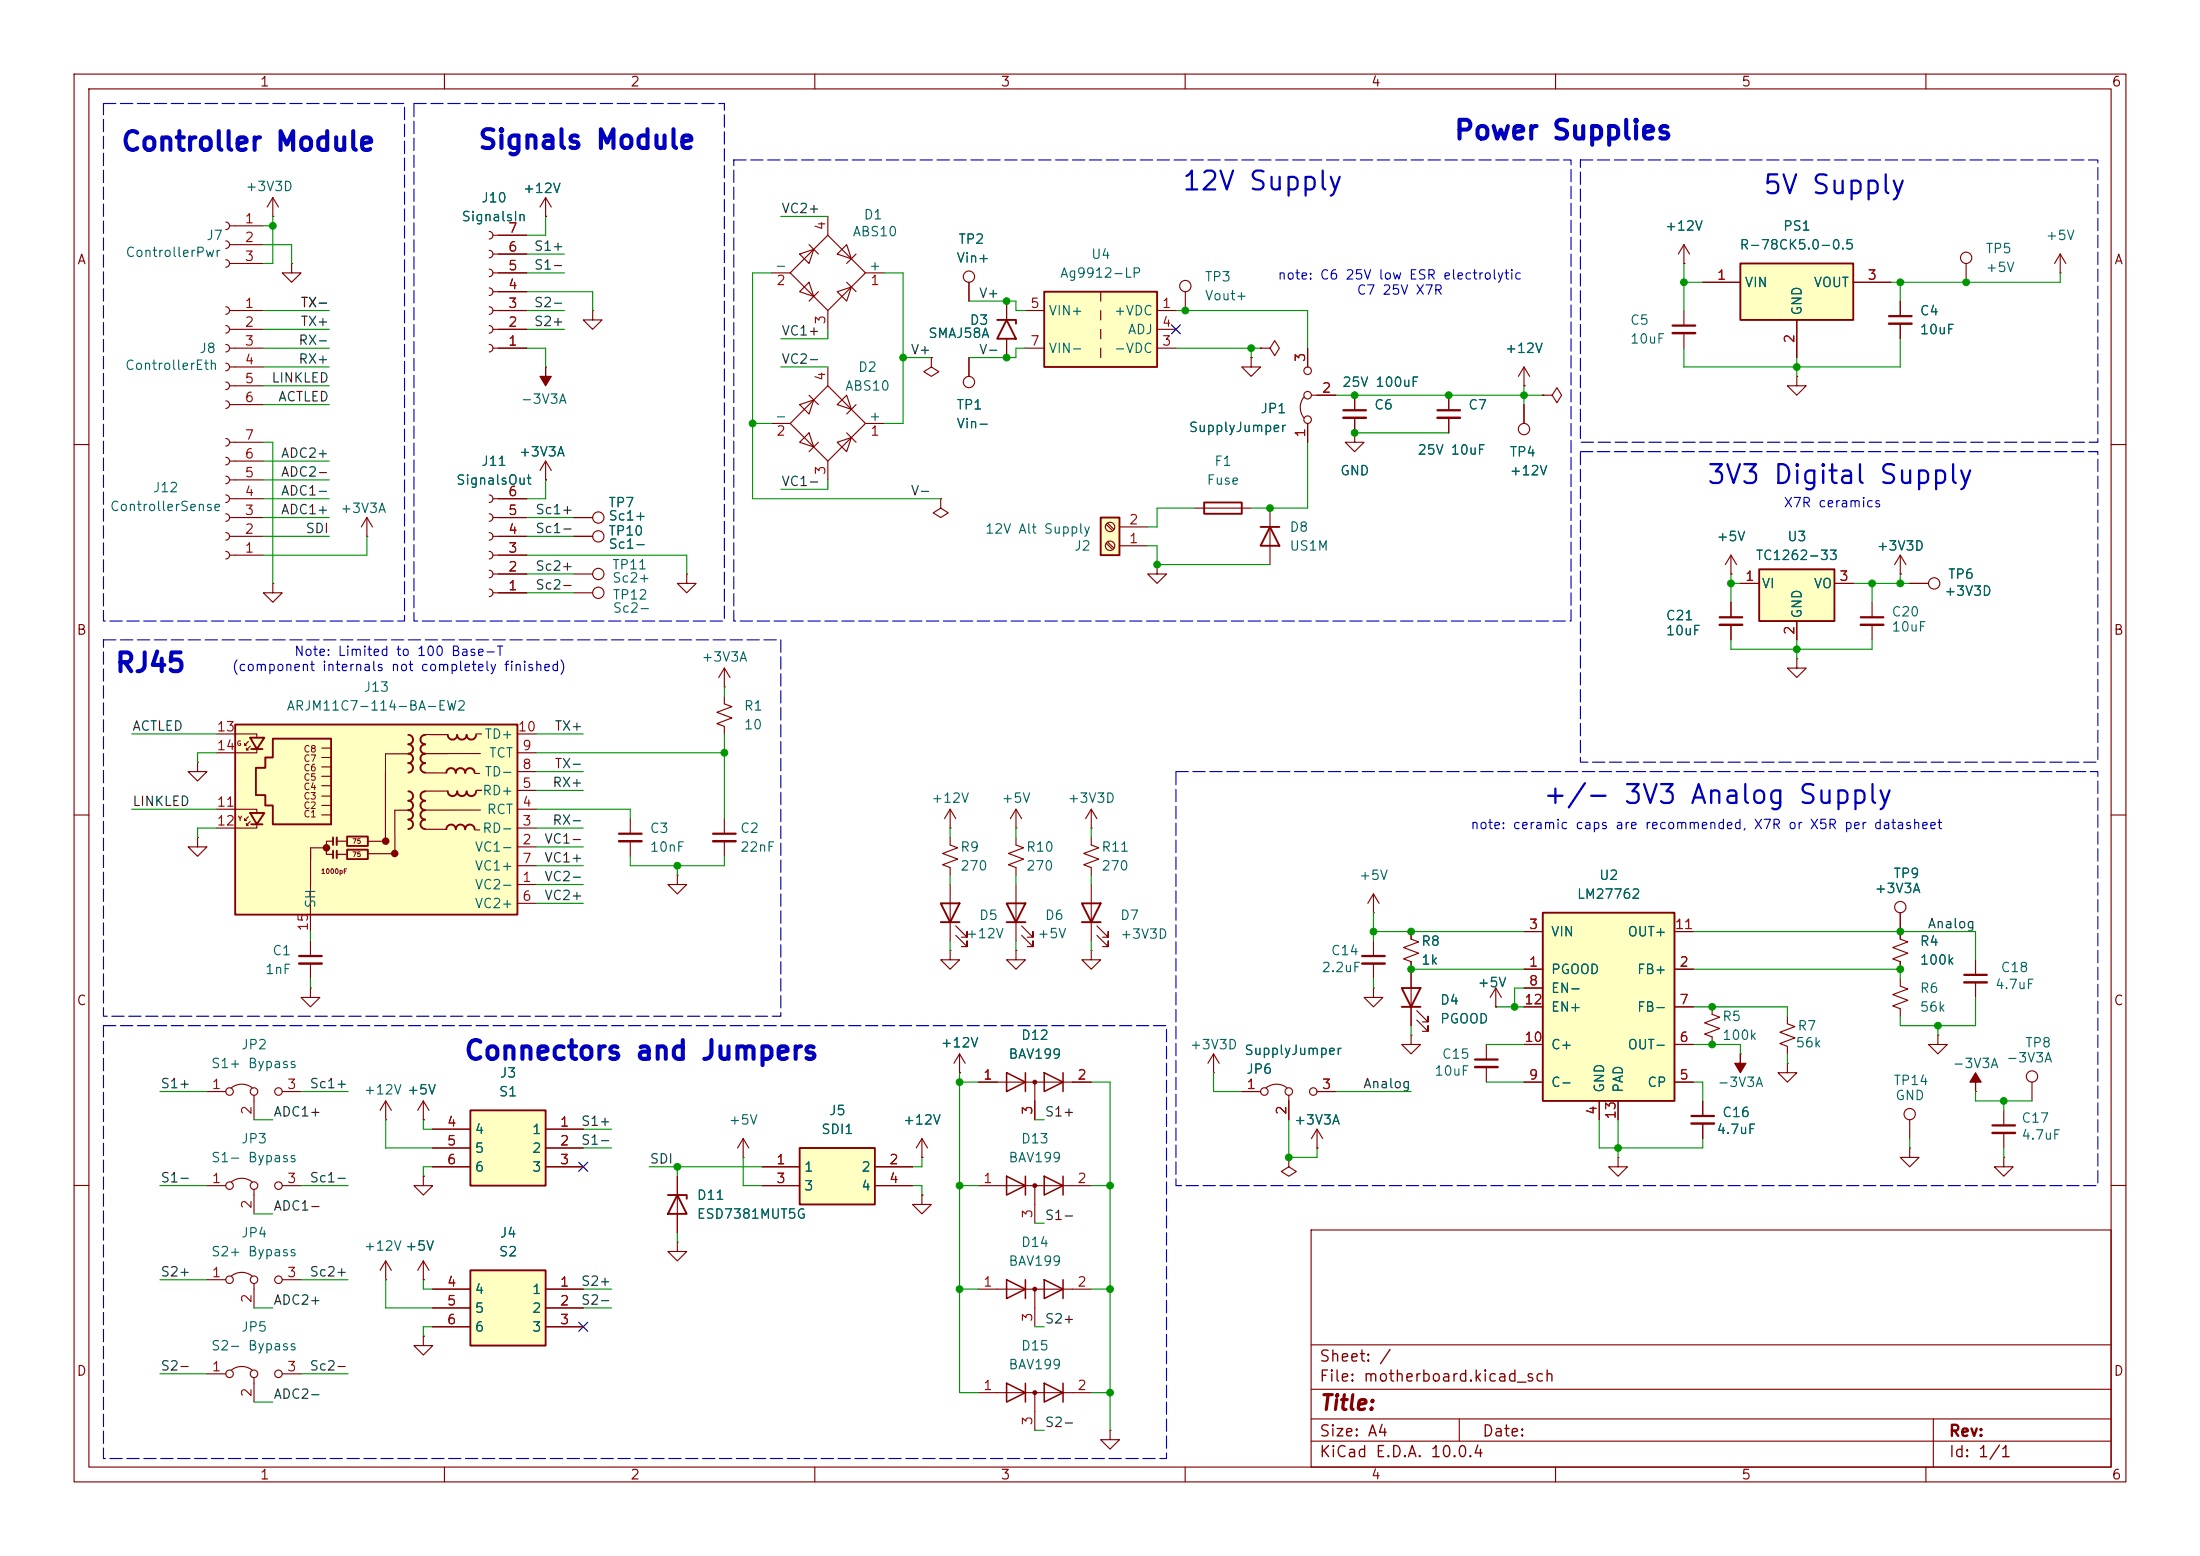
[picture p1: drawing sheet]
<svg xmlns="http://www.w3.org/2000/svg" width="297mm" height="210mm" viewBox="0 0 297 210" stroke-linecap="round" stroke-linejoin="round" font-family="sans-serif">
<g fill="none" stroke="#840000" stroke-width=".15">
<path d="M10 10h277v190h-277zM12 12h273v186h-273zM60 10v2M110 10v2M160 10v2M210 10v2M260 10v2M104.1 57.2h2.6M107.9 54.6l2-.6-.7 1.9zM107.9 59.7l1.3-1.3 .7 1.9zM109.2 53.3l1.3 1.3M110.5 59.7l-1.3 1.3"/>
<path d="M111.8 52.1l5 5.1-5 5-5.1-5zM111.8 49.5v2.6M113 54.6l1.3-1.3 .6 1.9zM113 59.7l1.9-.6-.6 1.9zM114.3 58.4l1.3 1.3M115.6 54.6l-1.3 1.3M116.8 57.2h2.6M135.9 40.6v2.6M135.9 45.7v2.6M10 60h2M111.8 62.2v2.6M156.2 76.2v1.3h1.3l-1.3 1.2-1.3-1.2h1.3"/>
<path d="M156.2 76.2h.1M285 60h2M10 110h2M285 110h2M52.1 151.1h.1M52.1 148.6l-.8 1.3M52.1 148.6l.7 1.3M52.1 148.6v2.5M57.1 151.1h.1M57.1 158.8v1.2h-1.2l1.2 1.3 1.3-1.3h-1.3M57.1 158.8h.1M57.1 148.6l-.7 1.3"/>
<path d="M57.1 148.6l.8 1.3M57.1 148.6v2.5M177.8 154.9h.1M177.8 152.4l-.8 1.3M177.8 152.4l.8 1.3M177.8 152.4v2.5M218.4 156.2v1.3h1.3l-1.3 1.3-1.2-1.3h1.2M218.4 156.2h.1M10 160h2M132.1 160h15.2M139.7 160v5.1M177 166h108v32h-108z"/>
<path d="M285 160h2M60 198v2M110 198v2M160 198v2M177 194.5h108M177 191.5h108M177 187.5h108M177 181.5h108M197 191.5v3M210 198v2M260 198v2M261 191.5v6.5"/>
</g>
<path d="M135.9 158.8l2.5 1.2-2.5 1.3zM138.4 158.8v2.5M141 158.8l2.5 1.2-2.5 1.3zM143.5 158.8v2.5" fill="none" stroke="#840000" stroke-width=".2"/>
<circle cx="139.7" cy="160" r=".25" fill="#840000" stroke="#840000" stroke-width=".15"/>
<path d="M134.6 43.2h2.6v.5M135.9 43.2l1.3 2.5h-2.6z" fill="none" stroke="#840000" stroke-width=".25"/>
<path d="M141 39.4h15.2v10.1h-15.2z" fill="#ffffc2"/>
<path d="M141 39.4h15.2v10.1h-15.2z" fill="none" stroke="#840000" stroke-width=".25"/>
<g fill="none" stroke="#840000" stroke-width=".15">
<path d="M36.8 29.2h.1M36.8 26.7l.8 1.2M36.8 26.7l-.7 1.2M36.8 26.7v2.5M148.6 39.4v1.2M30.5 41.4a.51 .51 0 0 1 .5 .5 .51 .51 0 0 1-.5 .5M30.5 43.9a.51 .51 0 0 1 .5 .6 .51 .51 0 0 1-.5 .5M30.5 46.5a.51 .51 0 0 1 .5 .5 .51 .51 0 0 1-.5 .5M30.5 49a.51 .51 0 0 1 .5 .5 .51 .51 0 0 1-.5 .5M30.5 51.6a.51 .51 0 0 1 .5 .5 .51 .51 0 0 1-.5 .5M30.5 54.1a.51 .51 0 0 1 .5 .5 .51 .51 0 0 1-.5 .5M31 41.9h4.6"/>
<path d="M31 47h4.6M31 44.5h4.6M31 49.5h4.6M31 52.1h4.6M31 54.6h4.6M138.4 41.9h2.6M138.4 47h2.6M148.6 41.9v1.3M148.6 44.5v1.2M148.6 47v1.3M156.2 41.9h2.5M156.2 47h2.5"/>
<path d="M156.2 44.5h2.5M233.7 77.5h.1M233.7 74.9l-.8 1.3M233.7 74.9l.7 1.3M233.7 74.9v2.6M256.5 77.5h.1M256.5 74.9l-.7 1.3M256.5 74.9l.8 1.3M256.5 74.9v2.6M233.7 81.3v2M233.7 84.3v2.1"/>
</g>
<path d="M232.2 83.3h3" fill="none" stroke="#840000" stroke-width=".3"/>
<path d="M232.2 84.3h3" fill="none" stroke="#840000" stroke-width=".33"/>
<path d="M237.5 76.8h10.1v7h-10.1z" fill="#ffffc2"/>
<path d="M237.5 76.8h10.1v7h-10.1z" fill="none" stroke="#840000" stroke-width=".25"/>
<g fill="none" stroke="#840000" stroke-width=".15">
<path d="M265.4 35.6v2.5M278.1 36.8h.1M278.1 34.3l-.7 1.3M278.1 34.3l.8 1.3M278.1 34.3v2.5M30.5 59.2a.51 .51 0 0 1 .5 .5 .51 .51 0 0 1-.5 .5M31 59.7h4.6M242.6 50.8v1.3h1.2l-1.2 1.2-1.3-1.2h1.3M242.6 50.8h.1M256.5 40.6v2.1M256.5 43.7v2M30.5 74.4a.51 .51 0 0 1 .5 .5 .51 .51 0 0 1-.5 .5"/>
<path d="M30.5 71.9a.51 .51 0 0 1 .5 .5 .51 .51 0 0 1-.5 .5M30.5 69.3a.51 .51 0 0 1 .5 .6 .51 .51 0 0 1-.5 .5M30.5 66.8a.51 .51 0 0 1 .5 .5 .51 .51 0 0 1-.5 .5M30.5 64.3a.51 .51 0 0 1 .5 .5 .51 .51 0 0 1-.5 .5M30.5 61.7a.51 .51 0 0 1 .5 .5 .51 .51 0 0 1-.5 .5M31 74.9h4.6M31 72.4h4.6M31 69.9h4.6M31 67.3h4.6M31 64.8h4.6M31 62.2h4.6M234.9 78.7h2.6"/>
<path d="M247.6 78.7h2.6M257.8 78.7h2.5M242.6 88.9v1.3h1.2l-1.2 1.2-1.3-1.2h1.3M242.6 88.9h.1M242.6 83.8v2.6"/>
<circle cx="265.4" cy="34.8" r=".76"/>
<circle cx="261.1" cy="78.7" r=".76"/>
</g>
<path d="M255 42.7h3.1" fill="none" stroke="#840000" stroke-width=".3"/>
<path d="M255 43.7h3.1" fill="none" stroke="#840000" stroke-width=".33"/>
<path d="M234.9 35.6h15.3v7.6h-15.3z" fill="#ffffc2"/>
<path d="M234.9 35.6h15.3v7.6h-15.3z" fill="none" stroke="#840000" stroke-width=".25"/>
<path d="M229.9 38.1h5M250.2 38.1h5.1M242.6 43.2v5.1M91.4 167.6v1.3h1.3l-1.3 1.3-1.2-1.3h1.2M91.4 167.6h.1" fill="none" stroke="#840000" stroke-width=".15"/>
<path d="M148.6 69.9h2.5v5h-2.5z" fill="#ffffc2"/>
<path d="M148.6 69.9h2.5v5h-2.5zM162.6 67.8h5v1.5h-5zM170.2 71.1h2.5M171.4 71.1l1.3 2.6h-2.5z" fill="none" stroke="#840000" stroke-width=".25"/>
<g fill="none" stroke="#840000" stroke-width=".15">
<path d="M39.4 35.6v1.2h-1.3l1.3 1.3 1.2-1.3h-1.2M39.4 35.6h.1M160 39.4v2.5M130.8 48.3v2.5M168.9 48.3v1.2h1.3l-1.3 1.3-1.3-1.3h1.3M168.9 48.3h.1M170.2 47h1.2l.7-1 .6 1-.6 1-.7-1M170.2 47h.1M176 53.6a2.26 2.26 0 0 0 0 2.8M176.5 47v2.5M176.5 57.2v2.5M177 53.3h3.3"/>
<path d="M182.9 53.3v2.1M182.9 56.4v2M36.8 78.7v1.3h1.3l-1.3 1.3-1.2-1.3h1.2M36.8 78.7h.1M127 67.3v1.3l1 .6-1 .7-1-.7 1-.6M127 67.3h.1M149.4 73.3l.8 .9M149.4 70.8l.8 .8M149.5 73.2l.9 .8M149.5 70.6l.9 .9M151.1 73.7h3.8M151.1 71.1h3.8"/>
<path d="M161.3 68.6h7.6M171.4 68.6v7.6M252.7 81.3v2M252.7 84.3v2.1M190.5 139.7v1.3h1.3l-1.3 1.2-1.3-1.2h1.3M190.5 139.7h.1M31.2 159.5a2.26 2.26 0 0 1 2.8 0M167.6 147.3h2.6M170.9 146.8a2.26 2.26 0 0 1 2.8 0M174 147.8v3.3M177.8 147.3h2.5M200.7 141v2"/>
<path d="M200.7 144v2.1M27.9 160h2.6M34.3 160.5v3.3M38.1 160h2.5"/>
<circle cx="160" cy="38.6" r=".76"/>
<circle cx="130.8" cy="51.6" r=".76"/>
<circle cx="176.5" cy="53.3" r=".51"/>
<circle cx="176.5" cy="50" r=".51"/>
<circle cx="176.5" cy="56.6" r=".51"/>
<circle cx="149.9" cy="73.7" r=".63"/>
<circle cx="149.9" cy="71.1" r=".63"/>
<circle cx="170.7" cy="147.3" r=".51"/>
<circle cx="174" cy="147.3" r=".51"/>
<circle cx="177.3" cy="147.3" r=".51"/>
<circle cx="31" cy="160" r=".51"/>
<circle cx="34.3" cy="160" r=".51"/>
<circle cx="37.6" cy="160" r=".51"/>
</g>
<path d="M181.4 55.4h3M251.2 83.3h3.1M199.1 143h3.1" fill="none" stroke="#840000" stroke-width=".3"/>
<path d="M181.4 56.4h3M251.2 84.3h3.1M199.1 144h3.1" fill="none" stroke="#840000" stroke-width=".33"/>
<path d="M107.9 154.9h10.2v7.7h-10.2z" fill="#ffffc2"/>
<path d="M107.9 154.9h10.2v7.7h-10.2zM90.2 161.3h2.5v.5M91.4 161.3l1.3 2.5h-2.5z" fill="none" stroke="#840000" stroke-width=".25"/>
<g fill="none" stroke="#840000" stroke-width=".15">
<path d="M227.3 35.6h.1M227.3 33l-.7 1.3M227.3 33l.8 1.3M227.3 33v2.6M182.9 58.4v1.3h1.2l-1.2 1.3-1.3-1.3h1.3M182.9 58.4h.1M195.6 53.3v2.1M195.6 56.4v2M205.7 54.6v2.6M227.3 41.9v2M227.3 45v2M256.5 132.1v1l1.1 .4-2.1 .7 2.1 .8-2.1 .8 1 .3v1.1"/>
<path d="M91.4 158.8v7.6M102.9 157.5h5M118.1 157.5h5.1M124.5 156.2h.1M124.5 153.7l-.8 1.2M124.5 153.7l.7 1.2M124.5 153.7v2.5M163.8 144.8h.1M163.8 142.2l-.7 1.3M163.8 142.2l.8 1.3M163.8 142.2v2.6M229.9 148.6v2"/>
<path d="M229.9 151.6v2.1M257.8 151.1v2.6M270.5 156.2v1.3h1.3l-1.3 1.3-1.3-1.3h1.3M270.5 156.2h.1M102.9 160h5M118.1 160h5.1M124.5 161.3v1.3h1.2l-1.2 1.2-1.3-1.2h1.3M124.5 161.3h.1M132.1 188h15.2M139.7 188v5M149.9 193v1.3h1.2l-1.2 1.3-1.3-1.3h1.3M149.9 193h.1"/>
<circle cx="205.7" cy="57.9" r=".76"/>
<circle cx="257.8" cy="150.4" r=".76"/>
</g>
<path d="M135.9 186.7l2.5 1.3-2.5 1.2zM138.4 186.7v2.5M141 186.7l2.5 1.3-2.5 1.2zM143.5 186.7v2.5" fill="none" stroke="#840000" stroke-width=".2"/>
<circle cx="139.7" cy="188" r=".25" fill="#840000" stroke="#840000" stroke-width=".15"/>
<path d="M194.1 55.4h3M225.8 43.9h3.1M228.3 150.6h3.1" fill="none" stroke="#840000" stroke-width=".3"/>
<path d="M194.1 56.4h3M225.8 45h3.1M228.3 151.6h3.1" fill="none" stroke="#840000" stroke-width=".33"/>
<path d="M208.3 123.2h17.8v25.4h-17.8z" fill="#ffffc2"/>
<path d="M127 121.9h2.5l-1.2 2.6zM127 124.5h2.5M135.9 121.9h2.5l-1.2 2.6zM135.9 124.5h2.5M146 121.9h2.6l-1.3 2.6zM146 124.5h2.6M189.2 133.4h2.6l-1.3 2.5zM189.2 135.9h2.6M208.3 123.2h17.8v25.4h-17.8z" fill="none" stroke="#840000" stroke-width=".25"/>
<g fill="none" stroke="#840000" stroke-width=".15">
<path d="M30.5 30a.51 .51 0 0 1 .5 .5 .51 .51 0 0 1-.5 .5M30.5 32.5a.51 .51 0 0 1 .5 .5 .51 .51 0 0 1-.5 .5M30.5 35.1a.51 .51 0 0 1 .5 .5 .51 .51 0 0 1-.5 .5M31 30.5h4.6M31 33h4.6M31 35.6h4.6M66 38.9a.51 .51 0 0 1 .5 .5 .51 .51 0 0 1-.5 .5M66 36.3a.51 .51 0 0 1 .5 .5 .51 .51 0 0 1-.5 .5M66 33.8a.51 .51 0 0 1 .5 .5 .51 .51 0 0 1-.5 .5M66 31.2a.51 .51 0 0 1 .5 .6 .51 .51 0 0 1-.5 .5M66.5 39.4h4.6M66.5 36.8h4.6"/>
<path d="M66.5 34.3h4.6M66.5 31.8h4.6M73.7 29.2h.1M73.7 26.7l-.8 1.2M73.7 26.7l.7 1.2M73.7 26.7v2.5M104.1 36.8h2.6M106.7 36.8l5.1-5 5 5-5 5.1zM107.9 34.3l2-.6-.7 1.9zM107.9 39.4l1.3-1.3 .7 1.9zM109.2 33l1.3 1.3M110.5 39.4l-1.3 1.2"/>
<path d="M111.8 29.2v2.6M113 39.4l1.9-.7-.6 1.9zM114.3 33l.6 1.9-1.9-.6zM114.3 38.1l1.3 1.3M115.6 34.3l-1.3 1.3M116.8 36.8h2.6M130.8 38.1v2.5M66 46.5a.51 .51 0 0 1 .5 .5 .51 .51 0 0 1-.5 .5M66 43.9a.51 .51 0 0 1 .5 .6 .51 .51 0 0 1-.5 .5M66 41.4a.51 .51 0 0 1 .5 .5 .51 .51 0 0 1-.5 .5M66.5 47h4.6M66.5 44.5h4.6"/>
<path d="M66.5 41.9h4.6M73.7 49.5h.1M80 41.9v1.3h1.3l-1.3 1.3-1.3-1.3h1.3M80 41.9h.1M111.8 41.9v2.6M125.7 48.3v1.2l1 .7-1 .6-1-.6 1-.7M125.7 48.3h.1M205.7 52.1h.1M205.7 49.5l-.7 1.3M205.7 49.5l.8 1.3M205.7 49.5v2.6M208.3 53.3h1.2l.7-1 .6 1-.6 1.1-.7-1.1"/>
<path d="M208.3 53.3h.1M49.5 72.4h.1M49.5 69.9l-.7 1.2M49.5 69.9l.8 1.2M49.5 69.9v2.5M66 79.5a.51 .51 0 0 1 .5 .5 .51 .51 0 0 1-.5 .5M66 77a.51 .51 0 0 1 .5 .5 .51 .51 0 0 1-.5 .5M66 74.4a.51 .51 0 0 1 .5 .5 .51 .51 0 0 1-.5 .5M66 71.9a.51 .51 0 0 1 .5 .5 .51 .51 0 0 1-.5 .5M66 69.3a.51 .51 0 0 1 .5 .6 .51 .51 0 0 1-.5 .5M66 66.8a.51 .51 0 0 1 .5 .5 .51 .51 0 0 1-.5 .5M66.5 77.5h4.6"/>
<path d="M66.5 74.9h4.6M66.5 72.4h4.6M66.5 69.9h4.6M66.5 67.3h4.6M73.7 64.8h.1M73.7 62.2v2.6M73.7 62.2l-.8 1.3M73.7 62.2l.7 1.3M77.5 77.5h2.5M77.5 72.4h2.5M77.5 69.9h2.5M92.7 77.5v1.2h1.3l-1.3 1.3-1.3-1.3h1.3"/>
<path d="M92.7 77.5h.1M66.5 80h4.6M77.5 80h2.5M97.8 94v1l1 .4-2 .7 2 .8-2 .8 1 .3v1.1M97.8 92.7h.1M97.8 90.2v2.5M97.8 90.2l-.8 1.2M97.8 90.2l.8 1.2M85.1 110.5v2M85.1 113.5v2.1M91.4 118.1v1.3h-1.2l1.2 1.3 1.3-1.3h-1.3M91.4 118.1h.1"/>
<path d="M97.8 110.5v2M97.8 113.5v2.1M128.3 113v1l1 .4-2 .8 2 .8-2 .7 1 .4v1M128.3 111.8h.1M128.3 109.2v2.6M128.3 119.4v7.6M128.3 109.2l-.8 1.3M128.3 109.2l.7 1.3M137.2 111.8h.1M137.2 113v1l1 .4-2.1 .8 2.1 .8-2.1 .7 1.1 .4v1M137.2 109.2v2.6M137.2 119.4v7.6"/>
<path d="M137.2 109.2l-.8 1.3M137.2 109.2l.7 1.3M147.3 113v1l1 .4-2 .8 2 .8-2 .7 1 .4v1M147.3 111.8h.1M147.3 109.2v2.6M147.3 119.4v7.6M147.3 109.2l-.7 1.3M147.3 109.2l.8 1.3M41.9 133.4v1.2h-1.3l1.3 1.3 1.3-1.3h-1.3M41.9 133.4h.1M128.3 128.3v1.2h1.2l-1.2 1.3-1.3-1.3h1.3M128.3 128.3h.1"/>
<path d="M129 126.2l1.6 1.6v-.8v.8h-.8M129 125l1.6 1.5v-.8v.8h-.8M137.2 128.3v1.2h1.2l-1.2 1.3-1.3-1.3h1.3M137.2 128.3h.1M137.9 126.2l1.5 1.6v-.8v.8h-.7M137.9 125l1.5 1.5v-.8v.8h-.7M147.3 128.3v1.2h1.3l-1.3 1.3-1.3-1.3h1.3M147.3 128.3h.1M148.1 126.2l1.5 1.6v-.8v.8h-.8M148.1 125l1.5 1.5v-.8v.8h-.8M185.4 123.2h.1M185.4 133.4v1.2h1.3l-1.3 1.3-1.3-1.3h1.3"/>
<path d="M185.4 133.4h.1M185.4 120.7l-.7 1.2M185.4 120.7l.8 1.2M185.4 120.7v2.5M185.4 127v2M185.4 130v2.1M190.5 125.7v1l1 .4-2 .8 2 .8-2 .7 1 .4v8.6M191.3 137.7l1.5 1.5v-.8v.8h-.8M191.3 136.4l1.5 1.5v-.7v.7h-.8M201.9 135.9h.1M201.9 133.4l-.7 1.2M201.9 133.4l.8 1.2"/>
<path d="M201.9 133.4v2.5M205.7 130.8h2.6M205.7 125.7h2.6M205.7 135.9h2.6M205.7 133.4h2.6M226.1 130.8h2.5M226.1 125.7h2.5M226.1 135.9h2.5M231.1 135.9v1l1.1 .4-2.1 .7 2.1 .8-2.1 .8 1 .4v1M241.3 137.2v1l1 .4-2 .7 2 .8-2 .7 1 .4v1M256.5 123.2v3.5l1.1 .4-2.1 .8 2.1 .8-2.1 .7 1 .4v1M261.6 139.7v1.3h1.3l-1.3 1.2-1.3-1.2h1.3"/>
<path d="M261.6 139.7h.1M266.7 129.5v2.1M266.7 132.6v2M100.3 156.2h.1M100.3 153.7l-.7 1.2M100.3 153.7l.8 1.2M100.3 153.7v2.5M132.1 146.1h15.2M139.7 146.1v5M174 156.2v1.3l1 .6-1 .7-1-.7 1-.6M174 156.2h.1M205.7 146.1h2.6"/>
<path d="M205.7 141h2.6M215.9 148.6v2.5M218.4 148.6v2.5M226.1 146.1h2.5M226.1 141h2.5M234.9 142.2h.1M241.3 143.5v1.3h1.3l-1.3 1.3-1.3-1.3h1.3M241.3 143.5h.1M257.8 154.9v1.3h1.3l-1.3 1.3-1.3-1.3h1.3M257.8 154.9h.1M266.7 147.3h.1M270.5 149.9v2"/>
<path d="M270.5 152.9v2M274.3 146.1v2.5"/>
<circle cx="130.8" cy="37.3" r=".76"/>
<circle cx="80.8" cy="69.8" r=".76"/>
<circle cx="80.8" cy="77.5" r=".76"/>
<circle cx="80.8" cy="72.4" r=".76"/>
<circle cx="80.8" cy="80" r=".76"/>
<circle cx="256.5" cy="122.4" r=".76"/>
<circle cx="274.3" cy="145.3" r=".76"/>
</g>
<path d="M83.6 112.5h3M96.3 112.5h3M183.9 129h3M265.2 131.6h3M269 151.9h3" fill="none" stroke="#840000" stroke-width=".3"/>
<path d="M83.6 113.5h3M96.3 113.5h3M183.9 130h3M265.2 132.6h3M269 152.9h3" fill="none" stroke="#840000" stroke-width=".33"/>
<g fill="#840000" stroke="#840000" stroke-width=".15">
<path d="M234.9 142.2v1.3h.8l-.8 1.3-.7-1.3h.7z"/>
<path d="M266.7 144.8l.8 1.3h-.8v1.2v-1.2h-.8z"/>
<path d="M73.7 49.5v1.3h.7l-.7 1.3-.8-1.3h.8z"/>
<circle cx="139.7" cy="146" r=".25"/>
</g>
<path d="M135.9 144.8l2.5 1.3-2.5 1.2zM138.4 144.8v2.5M141 144.8l2.5 1.3-2.5 1.2zM143.5 144.8v2.5" fill="none" stroke="#840000" stroke-width=".2"/>
<path d="M63.5 149.9h10.2v10.1h-10.2z" fill="#ffffc2"/>
<path d="M63.5 149.9h10.2v10.1h-10.2z" fill="none" stroke="#840000" stroke-width=".25"/>
<g fill="none" stroke="#840000" stroke-width=".15">
<path d="M27.9 147.3h2.6M31.2 146.8a2.26 2.26 0 0 1 2.8 0M34.3 147.8v3.3M38.1 147.3h2.5M58.4 152.4h5.1M58.4 154.9h5.1M58.4 157.5h5.1M73.7 152.4h5M73.7 154.9h5M73.7 157.5h5"/>
<circle cx="31" cy="147.3" r=".51"/>
<circle cx="34.3" cy="147.3" r=".51"/>
<circle cx="37.6" cy="147.3" r=".51"/>
</g>
<path d="M31.7 97.8h38.1v25.6h-38.1z" fill="#ffffc2"/>
<g fill="#840000" stroke="#840000" stroke-width=".51">
<circle cx="53.3" cy="115.2" r=".25"/>
<circle cx="52.1" cy="113.5" r=".25"/>
<circle cx="44.1" cy="114.4" r=".25"/>
</g>
<g fill="none" stroke="#840000" stroke-width=".25">
<path d="M31.7 97.8h38.1v25.6h-38.1zM33.8 99.6h1.9l-1 1.5zM36.8 99.7h7.9v11.6h-7.9v-2.6h-1v-1.4h-1.3v-3.7h1.3v-1.4h1zM55.1 99.2a.64 .64 0 0 1 .7 .6 .64 .64 0 0 1-.7 .7 .64 .64 0 0 1 .7 .6 .64 .64 0 0 1-.7 .6 .64 .64 0 0 1 .7 .7 .64 .64 0 0 1-.7 .6 .64 .64 0 0 1 .7 .6 .64 .64 0 0 1-.7 .7M57.4 99.2a.63 .63 0 0 0-.6 .6 .63 .63 0 0 0 .6 .7 .64 .64 0 0 0-.6 .6 .64 .64 0 0 0 .6 .6 .64 .64 0 0 0-.6 .7 .64 .64 0 0 0 .6 .6 .64 .64 0 0 0-.6 .6 .64 .64 0 0 0 .6 .7M60.5 99.2a.64 .64 0 0 0 .6 .6 .64 .64 0 0 0 .6-.6 .64 .64 0 0 0 .7 .6 .64 .64 0 0 0 .6-.6 .64 .64 0 0 0 .6 .6 .64 .64 0 0 0 .7-.6M33.8 109.7h1.9l-1 1.6zM33.9 101.1h1.5M33.9 111.3h1.5M45 113v1M45 114.8v1M45.5 113v1"/>
<path d="M45.5 114.8v1M46.9 112.9h2.8v1.3h-2.8zM46.9 114.7h2.8v1.3h-2.8zM55.1 110.6a.64 .64 0 0 1 .7 .6 .64 .64 0 0 1-.7 .7M55.1 106.8a.64 .64 0 0 1 .7 .6 .64 .64 0 0 1-.7 .7 .64 .64 0 0 1 .7 .6 .64 .64 0 0 1-.7 .6 .64 .64 0 0 1 .7 .7 .64 .64 0 0 1-.7 .6M57.4 110.6a.63 .63 0 0 0-.6 .6 .63 .63 0 0 0 .6 .7M57.4 106.8a.63 .63 0 0 0-.6 .6 .63 .63 0 0 0 .6 .7 .64 .64 0 0 0-.6 .6 .64 .64 0 0 0 .6 .6 .64 .64 0 0 0-.6 .7 .64 .64 0 0 0 .6 .6M60.3 104.3a.64 .64 0 0 1 .6-.6 .64 .64 0 0 1 .6 .6 .64 .64 0 0 1 .7-.6 .64 .64 0 0 1 .6 .6 .64 .64 0 0 1 .6-.6 .64 .64 0 0 1 .7 .6M60.3 111.9a.64 .64 0 0 1 .6-.6 .64 .64 0 0 1 .6 .6 .64 .64 0 0 1 .7-.6 .64 .64 0 0 1 .6 .6 .64 .64 0 0 1 .6-.6 .64 .64 0 0 1 .7 .6M60.5 106.8a.64 .64 0 0 0 .6 .6 .64 .64 0 0 0 .6-.6 .64 .64 0 0 0 .7 .6 .64 .64 0 0 0 .6-.6 .64 .64 0 0 0 .6 .6 .64 .64 0 0 0 .7-.6"/>
</g>
<g fill="none" stroke="#840000" stroke-width=".15">
<path d="M29.2 99.1h5.5v.5M57.4 99.1h3.1M64.3 99.1h.7M69.8 99.1h2.6M26.7 102.9v1.2h-1.3l1.3 1.3 1.2-1.3h-1.2M26.7 102.9h.1M26.7 113v1.3h-1.3l1.3 1.3 1.2-1.3h-1.2M26.7 113h.1M29.2 109.2h5.5v.5M33 100.3v.3M33 110.5v.2M33.3 101v.2"/>
<path d="M33.3 111.1v.3M33.5 100.1l-.5 .5h.3M33.5 110.2l-.5 .5h.3M33.8 100.7l-.5 .5h.2M33.8 110.9l-.5 .5h.2M34.7 101.1v.5h-5.5M34.7 111.3v.5h-5.5M41.9 114.4h2.1M41.9 114.4v11.3M43.4 103.5h1.3M43.4 104.8h1.3M43.4 106h1.3"/>
<path d="M43.4 107.4h1.3M43.4 108.7h1.3M43.4 101h1.3M43.4 102.2h1.3M43.4 110h1.3M45 113.5h-.9v1.8h.9M45.5 113.5h1.2M45.5 115.3h1.2M49.6 113.6h2.4M52 101.7v11.7M53.3 115.2h-3.6M55.1 101.7h-3.1"/>
<path d="M55.1 109.4h-1.8v5.8M57.4 104.3h2.8M57.4 111.9h2.8M57.4 106.8h3.1M64.1 104.4h.7M64.1 112h.7M64.3 106.7h.7M64.9 101.7h-7.5M64.9 109.3h-7.5M69.8 106.7h2.6M69.8 119.4h2.6M69.8 114.3h2.6"/>
<path d="M69.8 111.8h2.6M69.8 109.2h2.6M69.8 116.8h2.6M69.8 104.1h2.6M69.8 101.6h2.6M41.9 127v2M41.9 130v2.1M69.8 121.9h2.6"/>
</g>
<path d="M40.4 129h3" fill="none" stroke="#840000" stroke-width=".3"/>
<path d="M40.4 130h3" fill="none" stroke="#840000" stroke-width=".33"/>
<path d="M63.5 171.5h10.2v10.1h-10.2z" fill="#ffffc2"/>
<path d="M63.5 171.5h10.2v10.1h-10.2z" fill="none" stroke="#840000" stroke-width=".25"/>
<g fill="none" stroke="#840000" stroke-width=".15">
<path d="M67.3 39.4h3.8M67.3 36.8h3.8M67.3 34.3h3.8M67.3 31.8h3.8M73.7 29.2h.1M130.8 38.1v2.5M227.3 35.6h.1M229.9 38.1h5M250.2 38.1h5.1M67.3 47h3.8M67.3 44.5h3.8M67.3 41.9h3.8"/>
<path d="M125.7 48.3h.1M130.8 48.3v2.5M135.9 40.6v2.6M135.9 45.7v2.6M168.9 48.3h.1M170.2 47h.1M176.5 47v2.5M176.5 57.2v2.5M177.8 53.3h2.5M182.9 58.4h.1M182.9 53.3v2.1M182.9 56.4v2"/>
<path d="M195.6 53.3v2.1M195.6 56.4v2M205.7 52.1h.1M205.7 54.6v2.6M208.3 53.3h.1M242.6 43.2v5.1M256.5 40.6v2.1M256.5 43.7v2M67.3 77.5h3.8M67.3 74.9h3.8M67.3 72.4h3.8M67.3 69.9h3.8"/>
<path d="M67.3 67.3h3.8M73.7 64.8h.1M77.5 72.4h2.5M77.5 69.9h2.5M233.7 77.5h.1M234.9 78.7h2.6M247.6 78.7h2.6M256.5 77.5h.1M257.8 78.7h2.5M67.3 80h3.8M233.7 81.3v2M233.7 84.3v2.1"/>
<path d="M242.6 83.8v2.6M190.5 125.7v1M190.5 129.8v3.6M190.5 135.9v2.5M201.9 135.9h.1M205.7 130.8h2.6M205.7 125.7h2.6M205.7 135.9h2.6M205.7 133.4h2.6M226.1 130.8h2.5M226.1 125.7h2.5M226.1 135.9h2.5"/>
<path d="M256.5 123.2v3.5M256.5 129.8v1M57.1 151.1h.1M57.1 158.8h.1M58.4 152.4h5.1M58.4 154.9h5.1M58.4 157.5h5.1M73.7 152.4h5M73.7 154.9h5M73.7 157.5h5M91.4 158.8v2.5M102.9 157.5h5"/>
<path d="M118.1 157.5h5.1M124.5 156.2h.1M129.5 144.8h.1M129.5 142.2l-.7 1.3M129.5 142.2l.8 1.3M129.5 142.2v2.6M132.1 146.1h2.5M139.7 148.6v2.5M144.8 146.1h2.5M167.6 147.3h2.6M174 148.6v2.5M177.8 154.9h.1"/>
<path d="M177.8 147.3h2.5M205.7 146.1h2.6M205.7 141h2.6M215.9 148.6v2.5M218.4 148.6v2.5M226.1 146.1h2.5M226.1 141h2.5M229.9 148.6v2M229.9 151.6v2.1M27.9 172.7h2.6M31.2 172.2a2.26 2.26 0 0 1 2.8 0M34.3 173.2v3.3"/>
<path d="M38.1 172.7h2.5M52.1 172.7h.1M52.1 170.2l-.8 1.3M52.1 170.2l.7 1.3M52.1 170.2v2.5M57.1 172.7h.1M57.1 170.2l-.7 1.3M57.1 170.2l.8 1.3M57.1 170.2v2.5M58.4 174h5.1M58.4 176.5h5.1M58.4 179.1h5.1"/>
<path d="M73.7 174h5M73.7 176.5h5M73.7 179.1h5M91.4 163.8v2.6M102.9 160h5M118.1 160h5.1M124.5 161.3h.1M132.1 174h15.2M139.7 174v5.1M27.9 185.4h2.6M31.2 184.9a2.26 2.26 0 0 1 2.8 0M34.3 185.9v3.3"/>
<path d="M38.1 185.4h2.5M57.1 180.3v1.3h1.3l-1.3 1.3-1.2-1.3h1.2M57.1 180.3h.1"/>
<circle cx="31" cy="172.7" r=".51"/>
<circle cx="34.3" cy="172.7" r=".51"/>
<circle cx="37.6" cy="172.7" r=".51"/>
<circle cx="31" cy="185.4" r=".51"/>
<circle cx="34.3" cy="185.4" r=".51"/>
<circle cx="37.6" cy="185.4" r=".51"/>
</g>
<path d="M135.9 172.7l2.5 1.3-2.5 1.3zM138.4 172.7v2.6M141 172.7l2.5 1.3-2.5 1.3zM143.5 172.7v2.6" fill="none" stroke="#840000" stroke-width=".2"/>
<circle cx="139.7" cy="174" r=".25" fill="#840000" stroke="#840000" stroke-width=".15"/>
<g fill="none" stroke="#009600" stroke-width=".15">
<path d="M35.6 33h3.8v2.6M35.6 30.5h1.2M36.8 29.2v6.4h-1.2M71.1 39.4h8.9v2.5M71.1 34.3h5.1M71.1 36.8h5.1M73.7 29.2v2.6h-2.6M104.1 36.8h-2.5v30.5h25.4M105.4 29.2h6.4M119.4 36.8h2.5v20.4h-2.5M227.3 38.1h2.6M227.3 35.6v6.3"/>
<path d="M256.5 38.1v2.5M278.1 36.8v1.3h-22.8M35.6 47h8.8M35.6 41.9h8.8M35.6 59.7h1.2v19M35.6 44.5h8.8M35.6 49.5h8.8M35.6 52.1h8.8M35.6 54.6h8.8M71.1 47h2.6v2.5M71.1 41.9h5.1M71.1 44.5h5.1"/>
<path d="M101.6 57.2h2.5M105.4 49.5h6.4M111.8 44.5v1.2h-6.4M121.9 48.3h3.8M130.8 40.6h6.4v1.3h1.2M138.4 47h-1.2v1.3h-6.4M158.7 41.9h17.8v5.1M158.7 47h11.5M168.9 47v1.3M176.5 59.7v8.9h-7.6M180.3 53.3h28M182.9 58.4h12.7"/>
<path d="M205.7 52.1v2.5M242.6 48.3v2.5M256.5 45.7v3.8h-29.2v-2.5M35.6 69.9h8.8M35.6 72.4h8.8M35.6 67.3h8.8M35.6 62.2h8.8M35.6 64.8h8.8M49.5 72.4v2.5h-13.9M71.1 74.9h21.6v2.6M71.1 69.9h6.4M71.1 72.4h6.4"/>
<path d="M71.1 77.5h6.4M73.7 64.8v2.5h-2.6M111.8 64.8v1.2h-6.4M154.9 73.7h1.3v2.5h15.2M161.3 68.6h-5.1v2.5h-1.3M233.7 77.5v3.8M233.7 78.7h1.2M250.2 78.7h7.6M252.7 78.7v2.6M256.5 77.5v1.2M17.8 99.1h11.4M71.1 80h6.4"/>
<path d="M72.4 99.1h6.3M97.8 92.7v1.3M97.8 99.1v11.4M233.7 86.4v1.2h19v-1.2M242.6 86.4v2.5M17.8 109.2h11.4M29.2 101.6h-2.5v1.3M29.2 111.8h-2.5v1.2M72.4 114.3h6.3M72.4 111.8h6.3M72.4 119.4h6.3M72.4 116.8h6.3"/>
<path d="M72.4 109.2h12.7v1.3M72.4 101.6h25.4M72.4 106.7h6.3M72.4 104.1h6.3M85.1 115.6v1.2h12.7v-1.2M91.4 116.8v1.3M128.3 111.8v1.2M128.3 118.1v1.3M137.2 111.8v1.2M137.2 118.1v1.3M147.3 111.8v1.2M147.3 118.1v1.3"/>
<path d="M41.9 125.7v1.3M41.9 132.1v1.3M72.4 121.9h6.3M128.3 127v1.3M137.2 127v1.3M147.3 127v1.3M185.4 123.2v3.8M185.4 132.1v1.3M185.4 125.7h20.3M190.5 130.8h15.2M190.5 138.4v1.3M201.9 135.9h3.8"/>
<path d="M205.7 133.4h-1.2v2.5M228.6 135.9h12.7v1.3M228.6 130.8h27.9v1.3M228.6 125.7h38.1v3.8M261.6 138.4v1.3M266.7 134.6v3.8h-10.2v-1.2M21.6 147.3h6.3M34.3 151.1h2.5M40.6 147.3h6.4M52.1 151.1v3.8h6.3M57.1 151.1v1.3h1.3M58.4 157.5h-1.3v1.3"/>
<path d="M78.7 154.9h3.8M78.7 152.4h3.8M87.6 157.5h15.3M91.4 157.5v1.3M100.3 156.2v3.8h2.6M124.5 156.2v1.3h-1.3M129.5 144.8v43.2h2.6M129.5 146.1h2.6M139.7 151.1h1.3M147.3 146.1h2.6v46.9M163.8 144.8v2.5h3.8M174 151.1v5.1h3.8v-1.3"/>
<path d="M180.3 147.3h10.2M200.7 141h5M200.7 146.1h5M215.9 151.1v3.8h14v-1.2M218.4 151.1v5.1M228.6 141h6.3v1.2M228.6 146.1h1.3v2.5M241.3 142.2v1.3M257.8 153.7v1.2M266.7 147.3v1.3h7.6M270.5 148.6v1.3M270.5 154.9v1.3"/>
<path d="M21.6 160h6.3M21.6 172.7h6.3M34.3 176.5h2.5M34.3 163.8h2.5M40.6 160h6.4M40.6 172.7h6.4M52.1 172.7v3.8h6.3M57.1 172.7v1.3h1.3M58.4 179.1h-1.3v1.2M78.7 174h3.8M78.7 176.5h3.8M91.4 166.4v1.2"/>
<path d="M123.2 160h1.3v1.3M129.5 174h2.6M129.5 160h2.6M139.7 179.1h1.3M139.7 165.1h1.3M147.3 174h2.6M147.3 160h2.6M21.6 185.4h6.3M34.3 189.2h2.5M40.6 185.4h6.4M139.7 193h1.3M147.3 188h2.6"/>
</g>
<path d="M158.1 43.8l1.3 1.3M159.4 43.8l-1.3 1.3M78.1 156.9l1.2 1.2M79.3 156.9l-1.2 1.2M78.1 178.5l1.2 1.2M79.3 178.5l-1.2 1.2" fill="none" stroke="#000084" stroke-width=".15"/>
<path d="M14 14h40.6v69.8h-40.6zM55.9 14h41.9v69.8h-41.9zM99.1 21.6h113v62.2h-113zM213.4 21.6h69.8v38.1h-69.8zM213.4 61h69.8v41.9h-69.8zM14 86.4h91.4v50.8h-91.4zM158.7 104.1h124.5v55.9h-124.5zM14 138.4h143.5v58.5h-143.5z" fill="none" stroke="#0000c2" stroke-width=".15" stroke-dasharray="1.7 .6"/>
<g fill="#009600" stroke="#009600" stroke-width=".14">
<circle cx="231.1" cy="135.9" r=".46"/>
<circle cx="265.4" cy="38.1" r=".46"/>
<circle cx="270.5" cy="148.6" r=".46"/>
<circle cx="261.6" cy="138.4" r=".46"/>
<circle cx="256.5" cy="125.7" r=".46"/>
<circle cx="256.5" cy="130.8" r=".46"/>
<circle cx="242.6" cy="87.6" r=".46"/>
<circle cx="242.6" cy="49.5" r=".46"/>
<circle cx="256.5" cy="38.1" r=".46"/>
<circle cx="252.7" cy="78.7" r=".46"/>
<circle cx="256.5" cy="78.7" r=".46"/>
<circle cx="233.7" cy="78.7" r=".46"/>
<circle cx="174" cy="156.2" r=".46"/>
<circle cx="231.1" cy="141" r=".46"/>
<circle cx="218.4" cy="154.9" r=".46"/>
<circle cx="190.5" cy="130.8" r=".46"/>
<circle cx="204.5" cy="135.9" r=".46"/>
<circle cx="185.4" cy="125.7" r=".46"/>
<circle cx="190.5" cy="125.7" r=".46"/>
<circle cx="182.9" cy="53.3" r=".46"/>
<circle cx="171.4" cy="68.6" r=".46"/>
<circle cx="182.9" cy="58.4" r=".46"/>
<circle cx="227.3" cy="38.1" r=".46"/>
<circle cx="195.6" cy="53.3" r=".46"/>
<circle cx="156.2" cy="76.2" r=".46"/>
<circle cx="168.9" cy="47" r=".46"/>
<circle cx="205.7" cy="53.3" r=".46"/>
<circle cx="135.9" cy="40.6" r=".46"/>
<circle cx="160" cy="41.9" r=".46"/>
<circle cx="135.9" cy="48.3" r=".46"/>
<circle cx="121.9" cy="48.3" r=".46"/>
<circle cx="101.6" cy="57.2" r=".46"/>
<circle cx="36.8" cy="30.5" r=".46"/>
<circle cx="91.4" cy="157.5" r=".46"/>
<circle cx="149.9" cy="160" r=".46"/>
<circle cx="149.9" cy="174" r=".46"/>
<circle cx="129.5" cy="160" r=".46"/>
<circle cx="149.9" cy="188" r=".46"/>
<circle cx="129.5" cy="174" r=".46"/>
<circle cx="129.5" cy="146.1" r=".46"/>
<circle cx="91.4" cy="116.8" r=".46"/>
<circle cx="97.8" cy="101.6" r=".46"/>
</g>
<g font-size="2.5" fill="#0000c2">
<text x="16.2" y="21">Controller Module</text>
<text x="64.4" y="20.7">Signals Module</text>
<text x="196.2" y="19.5">Power Supplies</text>
<text x="159.4" y="26.3">12V Supply</text>
<text x="237.9" y="26.8">5V Supply</text>
<text x="230.3" y="66">3V3 Digital Supply</text>
<text x="15.4" y="91.4">RJ45</text>
<text x="208.1" y="109.1">+/- 3V3 Analog Supply</text>
<text x="62.5" y="143.7">Connectors and Jumpers</text>
</g>
<text font-size="2" fill="#840000" x="178" y="190.8">Title:</text>
<g font-size="1.5" fill="#840000">
<text x="178" y="184.2">Sheet: /</text>
<text x="178" y="186.9">File: motherboard.kicad_sch</text>
<text x="178" y="197.1">KiCad E.D.A. 10.0.4</text>
<text x="178" y="194.3">Size: A4</text>
<text x="200" y="194.3">Date:</text>
<text x="263" y="194.3">Rev:</text>
<text x="263" y="197.1">Id: 1/1</text>
</g>
<g font-size="1.3" fill="#840000">
<text x="35" y="12">1</text>
<text x="85" y="12">2</text>
<text x="135" y="12">3</text>
<text x="185" y="12">4</text>
<text x="235" y="12">5</text>
<text x="285" y="12">6</text>
<text x="10.3" y="36">A</text>
<text x="285.3" y="36">A</text>
<text x="10.3" y="86">B</text>
<text x="285.3" y="86">B</text>
<text x="10.3" y="136">C</text>
<text x="285.3" y="136">C</text>
<text x="10.3" y="186">D</text>
<text x="285.3" y="186">D</text>
<text x="35" y="200">1</text>
<text x="85" y="200">2</text>
<text x="135" y="200">3</text>
<text x="185" y="200">4</text>
<text x="235" y="200">5</text>
<text x="285" y="200">6</text>
</g>
<g font-size="1.3" fill="#006464">
<text x="33" y="26.1">+3V3D</text>
<text x="64.9" y="27.6">J10</text>
<text x="70.5" y="26.4">+12V</text>
<text x="116.5" y="29.9">D1</text>
<text x="16.9" y="35">ControllerPwr</text>
<text x="27.8" y="32.7">J7</text>
<text x="62.2" y="30.2">SignalsIn</text>
<text x="115" y="32.2">ABS10</text>
<text x="129" y="35.8">Vin+</text>
<text x="129.3" y="33.2">TP2</text>
<text x="147.2" y="35.3">U4</text>
<text x="224.7" y="31.5">+12V</text>
<text x="234.8" y="34">R-78CK5.0-0.5</text>
<text x="240.6" y="31.5">PS1</text>
<text x="268" y="34.5">TP5</text>
<text x="276.1" y="32.7">+5V</text>
<text x="104.5" y="36.8">-</text>
<text x="117.2" y="36.8">+</text>
<text x="143" y="37.8">Ag9912-LP</text>
<text x="162.6" y="38.3">TP3</text>
<text x="162.6" y="40.8">Vout+</text>
<text x="235.5" y="39.1">VIN</text>
<text x="244.8" y="39.1">VOUT</text>
<text x="268" y="37">+5V</text>
<text x="26.8" y="48">J8</text>
<text x="125.2" y="45.9">SMAJ58A</text>
<text x="130.8" y="44.2">D3</text>
<text x="141.5" y="42.9">VIN+</text>
<text x="141.5" y="48">VIN-</text>
<text x="150.3" y="42.9">+VDC</text>
<text x="150.3" y="48">-VDC</text>
<text x="152.2" y="45.4">ADJ</text>
<text x="203.1" y="48">+12V</text>
<text x="220" y="44.2">C5</text>
<text x="220" y="46.7">10uF</text>
<text x="243.5" y="42.7" transform="rotate(-90 243.5 42.7)">GND</text>
<text x="259.1" y="42.9">C4</text>
<text x="259.1" y="45.4">10uF</text>
<text x="16.8" y="50.2">ControllerEth</text>
<text x="114" y="53">ABS10</text>
<text x="115.8" y="50.5">D2</text>
<text x="181.1" y="52.5">25V 100uF</text>
<text x="70.2" y="54.8">-3V3A</text>
<text x="104.5" y="57.1">-</text>
<text x="117.2" y="57.1">+</text>
<text x="129" y="55.6">TP1</text>
<text x="129" y="58.1">Vin-</text>
<text x="160.4" y="58.6">SupplyJumper</text>
<text x="170.1" y="56.1">JP1</text>
<text x="185.4" y="55.6">C6</text>
<text x="198.1" y="55.6">C7</text>
<text x="61.5" y="65.7">SignalsOut</text>
<text x="64.9" y="63.2">J11</text>
<text x="70" y="61.9">+3V3A</text>
<text x="162.8" y="65.7">Fuse</text>
<text x="163.8" y="63.2">F1</text>
<text x="180.8" y="64.5">GND</text>
<text x="191.3" y="61.7">25V 10uF</text>
<text x="203.7" y="61.9">TP4</text>
<text x="203.7" y="64.5">+12V</text>
<text x="14.8" y="69.3">ControllerSense</text>
<text x="20.6" y="66.8">J12</text>
<text x="45.8" y="69.6">+3V3A</text>
<text x="82.1" y="68.8">TP7</text>
<text x="82.1" y="70.6">Sc1+</text>
<text x="82.1" y="72.6">TP10</text>
<text x="82.1" y="74.4">Sc1-</text>
<text x="82.6" y="77.2">TP11</text>
<text x="132.9" y="72.3">12V Alt Supply</text>
<text x="144.9" y="74.6">J2</text>
<text x="174" y="72.1">D8</text>
<text x="174" y="74.6">US1M</text>
<text x="231.6" y="73.4">+5V</text>
<text x="236.9" y="75.9">TC1262-33</text>
<text x="241.2" y="73.4">U3</text>
<text x="253.3" y="74.6">+3V3D</text>
<text x="82.6" y="78.9">Sc2+</text>
<text x="82.6" y="81.2">TP12</text>
<text x="82.6" y="83">Sc2-</text>
<text x="237.7" y="79.7">VI</text>
<text x="243.5" y="83.6" transform="rotate(-90 243.5 83.6)">GND</text>
<text x="244.8" y="79.7">VO</text>
<text x="255.3" y="83.5">C20</text>
<text x="262.4" y="80.7">+3V3D</text>
<text x="262.9" y="78.4">TP6</text>
<text x="94.6" y="89.6">+3V3A</text>
<text x="224.8" y="84">C21</text>
<text x="224.8" y="86.1">10uF</text>
<text x="255.3" y="85.6">10uF</text>
<text x="49" y="93.7">J13</text>
<text x="38.6" y="96.2">ARJM11C7-114-BA-EW2</text>
<text x="65.3" y="100">TD+</text>
<text x="100.3" y="96.2">R1</text>
<text x="100.3" y="98.8">10</text>
<text x="65" y="107.7">RD+</text>
<text x="65.3" y="105.1">TD-</text>
<text x="65.9" y="102.6">TCT</text>
<text x="65" y="112.7">RD-</text>
<text x="65.6" y="110.2">RCT</text>
<text x="87.6" y="112.7">C3</text>
<text x="99.8" y="112.7">C2</text>
<text x="125.6" y="108.7">+12V</text>
<text x="135.1" y="108.7">+5V</text>
<text x="144" y="108.7">+3V3D</text>
<text x="64" y="115.3">VC1-</text>
<text x="64" y="117.8">VC1+</text>
<text x="87.6" y="115.3">10nF</text>
<text x="99.8" y="115.3">22nF</text>
<text x="129.5" y="115.3">R9</text>
<text x="129.5" y="117.8">270</text>
<text x="138.4" y="117.8">270</text>
<text x="138.4" y="115.3">R10</text>
<text x="148.6" y="117.8">270</text>
<text x="148.6" y="115.3">R11</text>
<text x="183.4" y="119.1">+5V</text>
<text x="215.8" y="119.1">U2</text>
<text x="255.5" y="118.8">TP9</text>
<text x="42.9" y="122.7" transform="rotate(-90 42.9 122.7)">SH</text>
<text x="64" y="120.4">VC2-</text>
<text x="64" y="122.9">VC2+</text>
<text x="132.1" y="124.5">D5</text>
<text x="141" y="124.5">D6</text>
<text x="151.1" y="124.5">D7</text>
<text x="212.8" y="121.6">LM27762</text>
<text x="253" y="120.9">+3V3A</text>
<text x="35.7" y="131.8">1nF</text>
<text x="36.7" y="129.2">C1</text>
<text x="130.3" y="127">+12V</text>
<text x="140" y="127">+5V</text>
<text x="151.1" y="127">+3V3D</text>
<text x="178.3" y="131.5">2.2uF</text>
<text x="179.6" y="129.2">C14</text>
<text x="191.8" y="128">R8</text>
<text x="191.8" y="130.5">1k</text>
<text x="209.3" y="131.8">PGOOD</text>
<text x="209.3" y="126.7">VIN</text>
<text x="219.6" y="126.7">OUT+</text>
<text x="220.9" y="131.8">FB+</text>
<text x="259.1" y="128">R4</text>
<text x="259.1" y="130.5">100k</text>
<text x="270" y="131.5">C18</text>
<text x="194.3" y="135.9">D4</text>
<text x="199.4" y="133.6">+5V</text>
<text x="209.3" y="134.3">EN-</text>
<text x="209.3" y="136.9">EN+</text>
<text x="220.9" y="136.9">FB-</text>
<text x="259.1" y="134.3">R6</text>
<text x="259.1" y="136.9">56k</text>
<text x="269.2" y="133.8">4.7uF</text>
<text x="32.5" y="141.9">JP2</text>
<text x="126.9" y="141.7">+12V</text>
<text x="136.1" y="143.2">BAV199</text>
<text x="137.8" y="140.7">D12</text>
<text x="160.6" y="141.9">+3V3D</text>
<text x="167.9" y="142.7">SupplyJumper</text>
<text x="194.3" y="138.4">PGOOD</text>
<text x="194.6" y="143.2">C15</text>
<text x="209.3" y="141.9">C+</text>
<text x="219.6" y="141.9">OUT-</text>
<text x="232.4" y="138.1">R5</text>
<text x="232.4" y="140.7">100k</text>
<text x="242.3" y="141.7">56k</text>
<text x="242.6" y="139.4">R7</text>
<text x="270.8" y="143.7">-3V3A</text>
<text x="273.3" y="141.7">TP8</text>
<text x="28.4" y="144.5">S1+ Bypass</text>
<text x="49" y="148">+12V +5V</text>
<text x="54.9" y="148">+5V</text>
<text x="67.3" y="148.3">S1</text>
<text x="67.4" y="145.8">J3</text>
<text x="168.2" y="145.2">JP6</text>
<text x="193.6" y="145.5">10uF</text>
<text x="209.3" y="147">C-</text>
<text x="216.9" y="147.6" transform="rotate(-90 216.9 147.6)">GND</text>
<text x="219.4" y="147.6" transform="rotate(-90 219.4 147.6)">PAD</text>
<text x="222.3" y="147">CP</text>
<text x="231.8" y="147">-3V3A</text>
<text x="255.5" y="146.8">TP14</text>
<text x="255.8" y="148.8">GND</text>
<text x="263.5" y="144.5">-3V3A</text>
<text x="32.5" y="154.6">JP3</text>
<text x="64" y="153.4">4</text>
<text x="64" y="155.9">5</text>
<text x="71.7" y="153.4">1</text>
<text x="71.7" y="155.9">2</text>
<text x="98.3" y="152.1">+5V</text>
<text x="110.8" y="153.4">SDI1</text>
<text x="111.8" y="150.8">J5</text>
<text x="121.8" y="152.1">+12V</text>
<text x="137.8" y="154.6">D13</text>
<text x="174.6" y="152.1">+3V3A</text>
<text x="231.7" y="153.4">4.7uF</text>
<text x="232.4" y="151.1">C16</text>
<text x="272.8" y="151.8">C17</text>
<text x="272.8" y="154.1">4.7uF</text>
<text x="28.4" y="157.2">S1- Bypass</text>
<text x="64" y="158.5">6</text>
<text x="71.7" y="158.5">3</text>
<text x="108.5" y="158.5">1</text>
<text x="108.5" y="161">3</text>
<text x="116.2" y="158.5">2</text>
<text x="116.2" y="161">4</text>
<text x="136.1" y="157.2">BAV199</text>
<text x="32.5" y="167.3">JP4</text>
<text x="67.4" y="167.3">J4</text>
<text x="94" y="164.8">ESD7381MUT5G</text>
<text x="94" y="162.3">D11</text>
<text x="28.4" y="169.9">S2+ Bypass</text>
<text x="49" y="169.1">+12V +5V</text>
<text x="54.6" y="169.1">+5V</text>
<text x="67.3" y="169.9">S2</text>
<text x="136.1" y="171.2">BAV199</text>
<text x="137.8" y="168.6">D14</text>
<text x="64" y="175">4</text>
<text x="64" y="177.5">5</text>
<text x="71.7" y="175">1</text>
<text x="71.7" y="177.5">2</text>
<text x="28.4" y="182.6">S2- Bypass</text>
<text x="32.5" y="180">JP5</text>
<text x="64" y="180">6</text>
<text x="71.7" y="180">3</text>
<text x="136.1" y="185.1">BAV199</text>
<text x="137.8" y="182.6">D15</text>
</g>
<g font-size="1.3" fill="#0f0f0f">
<text x="105.4" y="29.1">VC2+</text>
<text x="72" y="34.2">S1+</text>
<text x="40.5" y="41.8">TX-</text>
<text x="72" y="36.7">S1-</text>
<text x="72" y="41.8">S2-</text>
<text x="132.1" y="40.5">V+</text>
<text x="40.2" y="46.9">RX-</text>
<text x="40.5" y="44.3">TX+</text>
<text x="72" y="44.3">S2+</text>
<text x="105.4" y="45.6">VC1+</text>
<text x="36.6" y="51.9">LINKLED</text>
<text x="40.2" y="49.4">RX+</text>
<text x="105.4" y="49.4">VC2-</text>
<text x="122.9" y="48.1">V+</text>
<text x="132.1" y="48.1">V-</text>
<text x="37.5" y="54.5">ACTLED</text>
<text x="37.8" y="64.6">ADC2-</text>
<text x="37.8" y="62.1">ADC2+</text>
<text x="105.4" y="65.9">VC1-</text>
<text x="37.8" y="67.2">ADC1-</text>
<text x="37.8" y="69.7">ADC1+</text>
<text x="72.2" y="69.7">Sc1+</text>
<text x="122.9" y="67.2">V-</text>
<text x="41.2" y="72.3">SDI</text>
<text x="72.2" y="72.3">Sc1-</text>
<text x="72.2" y="77.3">Sc2+</text>
<text x="72.2" y="79.9">Sc2-</text>
<text x="17.8" y="98.9">ACTLED</text>
<text x="74.8" y="98.9">TX+</text>
<text x="74.5" y="106.6">RX+</text>
<text x="74.8" y="104">TX-</text>
<text x="17.8" y="109.1">LINKLED</text>
<text x="74.5" y="111.6">RX-</text>
<text x="73.4" y="114.2">VC1-</text>
<text x="73.4" y="116.7">VC1+</text>
<text x="73.4" y="119.3">VC2-</text>
<text x="73.4" y="121.8">VC2+</text>
<text x="260.1" y="125.6">Analog</text>
<text x="21.6" y="147.2">S1+</text>
<text x="41.7" y="147.2">Sc1+</text>
<text x="183.9" y="147.2">Analog</text>
<text x="36.8" y="151">ADC1+</text>
<text x="78.4" y="152.3">S1+</text>
<text x="78.4" y="154.8">S1-</text>
<text x="141" y="151">S1+</text>
<text x="21.6" y="159.9">S1-</text>
<text x="41.7" y="159.9">Sc1-</text>
<text x="87.6" y="157.4">SDI</text>
<text x="36.8" y="163.7">ADC1-</text>
<text x="141" y="165">S1-</text>
<text x="21.6" y="172.6">S2+</text>
<text x="41.7" y="172.6">Sc2+</text>
<text x="78.4" y="173.9">S2+</text>
<text x="36.8" y="176.4">ADC2+</text>
<text x="78.4" y="176.4">S2-</text>
<text x="141" y="178.9">S2+</text>
<text x="21.6" y="185.3">S2-</text>
<text x="41.7" y="185.3">Sc2-</text>
<text x="36.8" y="189.1">ADC2-</text>
<text x="141" y="192.9">S2-</text>
</g>
<g font-size="1.3" fill="#a90000">
<text x="32.9" y="30.5">1</text>
<text x="32.9" y="33">2</text>
<text x="32.9" y="35.5">3</text>
<text x="68.5" y="34.3">6</text>
<text x="68.5" y="31.7">7</text>
<text x="111.7" y="31.2" transform="rotate(-90 111.7 31.2)">4</text>
<text x="32.9" y="41.9">1</text>
<text x="68.5" y="41.9">3</text>
<text x="68.5" y="39.3">4</text>
<text x="68.5" y="36.8">5</text>
<text x="104.7" y="38.8">2</text>
<text x="117.4" y="38.8">1</text>
<text x="139" y="41.9">5</text>
<text x="156.8" y="41.9">1</text>
<text x="231.7" y="38.1">1</text>
<text x="252" y="38.1">3</text>
<text x="32.9" y="44.4">2</text>
<text x="32.9" y="47">3</text>
<text x="68.5" y="47">1</text>
<text x="68.5" y="44.4">2</text>
<text x="111.7" y="43.9" transform="rotate(-90 111.7 43.9)">3</text>
<text x="139" y="47">7</text>
<text x="156.8" y="47">3</text>
<text x="156.8" y="44.4">4</text>
<text x="242.5" y="46.4" transform="rotate(-90 242.5 46.4)">2</text>
<text x="32.9" y="49.5">4</text>
<text x="32.9" y="52">5</text>
<text x="111.7" y="51.5" transform="rotate(-90 111.7 51.5)">4</text>
<text x="176.5" y="49" transform="rotate(-90 176.5 49)">3</text>
<text x="178.4" y="53.3">2</text>
<text x="32.9" y="54.6">6</text>
<text x="32.9" y="59.7">7</text>
<text x="104.7" y="59.1">2</text>
<text x="117.4" y="59.1">1</text>
<text x="176.5" y="59.1" transform="rotate(-90 176.5 59.1)">1</text>
<text x="32.9" y="64.7">5</text>
<text x="32.9" y="62.2">6</text>
<text x="111.7" y="64.2" transform="rotate(-90 111.7 64.2)">3</text>
<text x="32.9" y="69.8">3</text>
<text x="32.9" y="67.3">4</text>
<text x="68.5" y="69.8">5</text>
<text x="68.5" y="67.3">6</text>
<text x="152.3" y="71.1">2</text>
<text x="32.9" y="74.9">1</text>
<text x="32.9" y="72.4">2</text>
<text x="68.5" y="77.4">2</text>
<text x="68.5" y="74.9">3</text>
<text x="68.5" y="72.4">4</text>
<text x="152.3" y="73.6">1</text>
<text x="68.5" y="80">1</text>
<text x="235.5" y="78.7">1</text>
<text x="248.2" y="78.7">3</text>
<text x="242.5" y="85.8" transform="rotate(-90 242.5 85.8)">2</text>
<text x="29.2" y="99">13</text>
<text x="29.2" y="101.6">14</text>
<text x="69.8" y="99">10</text>
<text x="70.4" y="101.6">9</text>
<text x="70.4" y="106.7">5</text>
<text x="70.4" y="104.1">8</text>
<text x="29.2" y="109.2">11</text>
<text x="29.2" y="111.7">12</text>
<text x="70.4" y="111.7">3</text>
<text x="70.4" y="109.2">4</text>
<text x="70.4" y="119.4">1</text>
<text x="70.4" y="114.3">2</text>
<text x="70.4" y="116.8">7</text>
<text x="41.9" y="125.8" transform="rotate(-90 41.9 125.8)">15</text>
<text x="70.4" y="121.9">6</text>
<text x="206.3" y="125.7">3</text>
<text x="226" y="125.7">11</text>
<text x="206.3" y="130.8">1</text>
<text x="226.6" y="130.8">2</text>
<text x="205.7" y="135.9">12</text>
<text x="206.3" y="133.3">8</text>
<text x="226.6" y="135.9">7</text>
<text x="205.7" y="140.9">10</text>
<text x="226.6" y="140.9">6</text>
<text x="28.5" y="147.3">1</text>
<text x="38.7" y="147.3">3</text>
<text x="132.6" y="146">1</text>
<text x="145.3" y="146">2</text>
<text x="168.2" y="147.3">1</text>
<text x="178.4" y="147.3">3</text>
<text x="206.3" y="146">9</text>
<text x="226.6" y="146">5</text>
<text x="34.3" y="150.6" transform="rotate(-90 34.3 150.6)">2</text>
<text x="60.3" y="152.4">4</text>
<text x="60.3" y="154.9">5</text>
<text x="75.5" y="152.4">1</text>
<text x="75.5" y="154.9">2</text>
<text x="139.7" y="150.6" transform="rotate(-90 139.7 150.6)">3</text>
<text x="174" y="150.6" transform="rotate(-90 174 150.6)">2</text>
<text x="215.9" y="150.6" transform="rotate(-90 215.9 150.6)">4</text>
<text x="218.4" y="151.2" transform="rotate(-90 218.4 151.2)">13</text>
<text x="28.5" y="160">1</text>
<text x="38.7" y="160">3</text>
<text x="60.3" y="157.5">6</text>
<text x="75.5" y="157.5">3</text>
<text x="104.7" y="157.5">1</text>
<text x="104.7" y="160">3</text>
<text x="119.9" y="157.5">2</text>
<text x="119.9" y="160">4</text>
<text x="132.6" y="160">1</text>
<text x="145.3" y="160">2</text>
<text x="34.3" y="163.3" transform="rotate(-90 34.3 163.3)">2</text>
<text x="139.7" y="164.5" transform="rotate(-90 139.7 164.5)">3</text>
<text x="28.5" y="172.7">1</text>
<text x="38.7" y="172.7">3</text>
<text x="60.3" y="174">4</text>
<text x="75.5" y="174">1</text>
<text x="132.6" y="174">1</text>
<text x="145.3" y="174">2</text>
<text x="34.3" y="176" transform="rotate(-90 34.3 176)">2</text>
<text x="60.3" y="176.5">5</text>
<text x="60.3" y="179">6</text>
<text x="75.5" y="176.5">2</text>
<text x="75.5" y="179">3</text>
<text x="139.7" y="178.5" transform="rotate(-90 139.7 178.5)">3</text>
<text x="28.5" y="185.4">1</text>
<text x="38.7" y="185.4">3</text>
<text x="34.3" y="188.7" transform="rotate(-90 34.3 188.7)">2</text>
<text x="132.6" y="187.9">1</text>
<text x="145.3" y="187.9">2</text>
<text x="139.7" y="192.5" transform="rotate(-90 139.7 192.5)">3</text>
</g>
<g font-size="1.3" fill="#0000c2">
<text x="172.4" y="38.1">note: C6 25V low ESR electrolytic</text>
<text x="183.1" y="40.1">C7 25V X7R</text>
<text x="240.7" y="68.8">X7R ceramics</text>
<text x="39.6" y="88.9">Note: Limited to 100 Base-T</text>
<text x="31.2" y="90.9">(component internals not completely finished)</text>
<text x="198.4" y="112.2">note: ceramic caps are recommended, X7R or X5R per datasheet</text>
</g>
<g font-size=".9" fill="#840000">
<text x="40.9" y="101.8">C8</text>
<text x="40.9" y="103">C7</text>
<text x="40.9" y="104.3">C6</text>
<text x="40.9" y="105.6">C5</text>
<text x="40.9" y="106.9">C4</text>
<text x="40.9" y="108.1">C3</text>
<text x="40.9" y="109.4">C2</text>
<text x="40.9" y="110.5">C1</text>
</g>
<g font-size=".6" fill="#840000">
<text x="31.9" y="100.8">G</text>
<text x="32.1" y="111">Y</text>
<text x="43.3" y="118.1">1000pF</text>
<text x="47.5" y="114">75</text>
<text x="47.5" y="115.8">75</text>
</g>
</svg>
